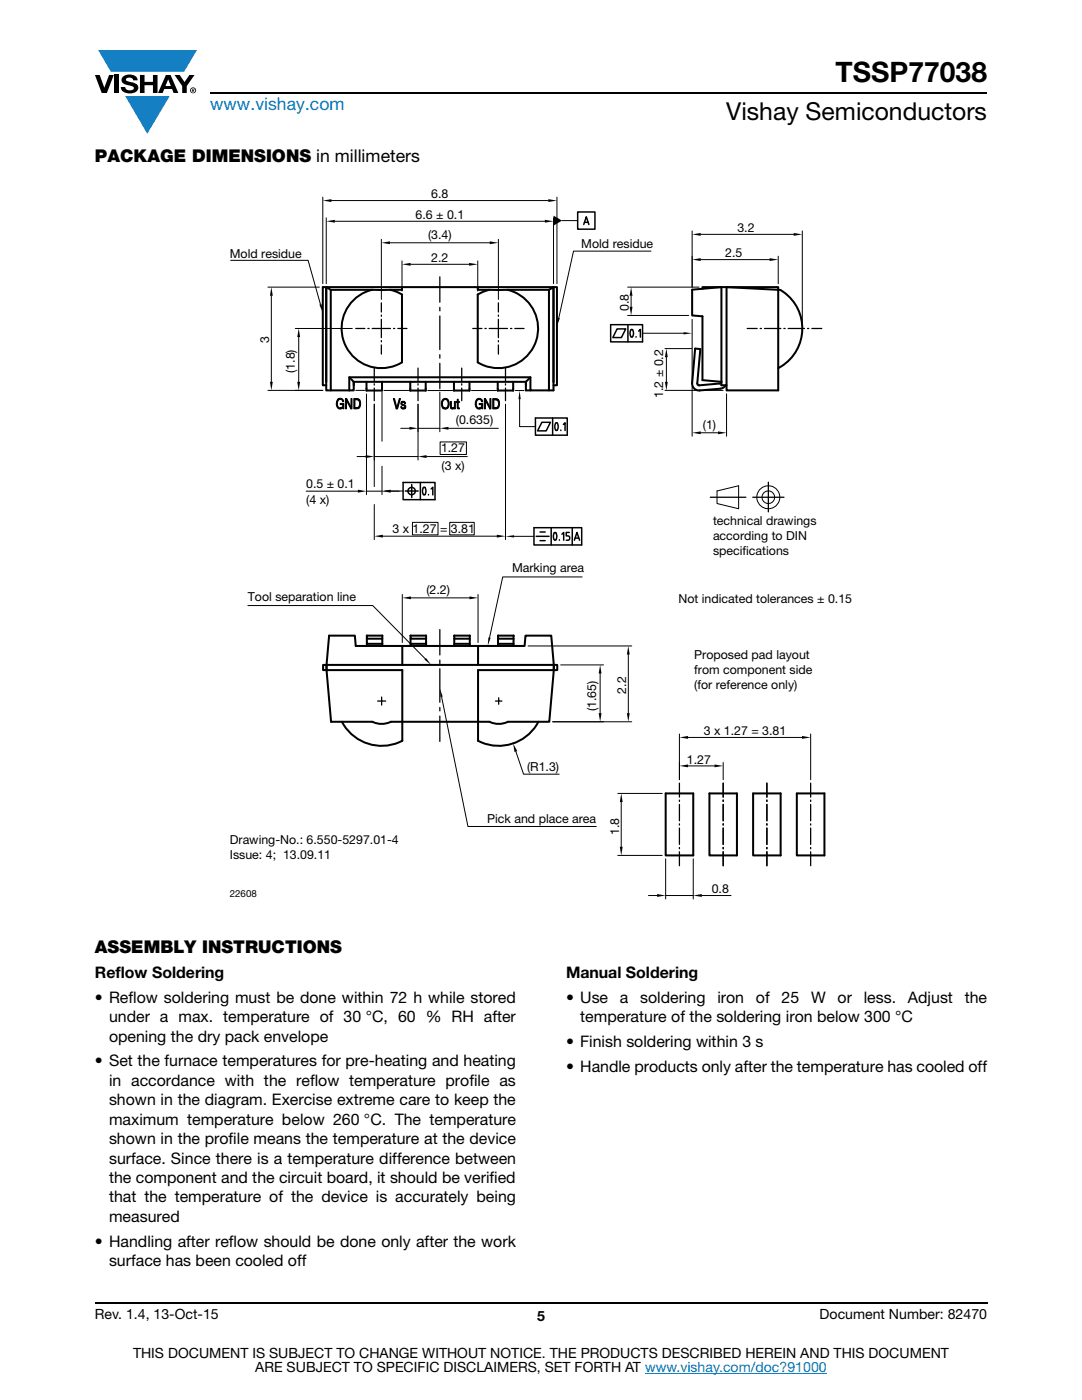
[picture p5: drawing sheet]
<svg xmlns="http://www.w3.org/2000/svg" width="216mm" height="279mm" viewBox="0 0 216 279" stroke-linecap="round" stroke-linejoin="round" font-family="sans-serif">
<g fill="#147fc3">
<path d="M19.6 10h19.7l-2.6 4.3h-1.1h-13.5z"/>
<path d="M25 19.2h8.9l-4.5 7.5z"/>
</g>
<g fill="#000">
<path d="M18.9 15h1l.9 2.5 1-2.5h.9l-1.4 3.6h-1zM22.9 15h.9v3.6h-.9zM24.6 15.3a2.1 2.1 0 0 1 2.8 .3l.1 .4h-.9a.79 .79 0 0 0-.7-.5 .79 .79 0 0 0-.8 .4l.3 .3 1 .2a1.08 1.08 0 0 1 1.2 1 1.08 1.08 0 0 1-1.1 1.2 1.73 1.73 0 0 1-2.4-1.2h.9a.96 .96 0 0 0 .8 .6 .96 .96 0 0 0 .9-.4 1.31 1.31 0 0 0-1.2-.6 1.03 1.03 0 0 1-1.1-.6 1.03 1.03 0 0 1 .2-1.1zM27.9 15h.9v1.3h1.7v-1.3h.9v3.6h-.9v-1.6h-1.7v1.6h-.9zM34.8 15h1.1l.9 1.4 1-1.4h1l-1.5 2.2v1.4h-.9v-1.4z"/>
<path d="M33.6 15.9l.5 1.3h-1.1zM33.1 15l-1.6 3.6h1l.3-.8h1.5l.3 .8h1l-1.6-3.6z"/>
<path d="M38.4 17.8h.2v.2h-.2zM38.3 17.7v.7h.1v-.3l.4 .3-.2-.3 .2-.2-.1-.2z"/>
<path d="M38.1 18a.46 .46 0 0 1 .9 0 .46 .46 0 0 1-.9 0zM37.9 18a.6 .6 0 0 0 1.2 0 .6 .6 0 0 0-1.2 0z"/>
</g>
<path d="M42 18.6h155M18.9 260h178.1" fill="none" stroke="#000" stroke-width=".36"/>
<path d="M128.7 274h36.3" fill="none" stroke="#007ec4" stroke-width=".2"/>
<path d="M45.9 37.5h124.1v142h-124.1z" fill="#fff"/>
<g fill="none" stroke="#000" stroke-width=".2">
<path d="M64.4 39.3v17.3M111.1 39.3v17.3M46 52h15.5l2.4 8.7M53.5 57.3h10.2M54.1 59v17.2M65.1 43.5v13.1M66.1 40h43.3M66.8 44.2h41.9M76.1 47.8v12M77.8 48.5h19.9M80.2 52.1v6M81.9 52.7h11.7"/>
<path d="M95.3 52.1v6M99.4 47.8v12M110.4 43.5v13.1M112.2 44h3.1M125.2 57.3h14.3M125.9 59v2.2M129.9 50.1h-15.5l-2.9 13.4M138.1 46.1v11.3M139.8 51.8h13.8M139.8 46.8h18.6M155.3 51.1v5.5M160.1 46.1v19"/>
<path d="M53.5 77.9h10.9M58.9 65.6h11.4M59.6 67.3v8.9M67.4 79.7h.5a.89 .89 0 0 0-.6 1.1 .89 .89 0 0 0 1.1 .6l-.3 .2a.96 .96 0 0 1-.9-.4 .96 .96 0 0 1 0-1.1zM67.4 79.7a.7 .7 0 0 1 .8-.2 .7 .7 0 0 1 .4 .7h-.2l-.4-.5zM68.9 79.5h.3l-.1 2.1h-.2zM69.2 79.5l.8 1.7v.4l-.9-1.7zM70 79.5h.2v2.1h-.2zM70.6 79.5h.7l.4 .2-.9 .1v1.6h.9l-.2 .1-.9 .1zM71 77.9h1.7M71.2 79.8l.5-.1a1.46 1.46 0 0 1 0 1.7h-.9a.82 .82 0 0 0 .9-.7 .82 .82 0 0 0-.5-.9zM73.1 78.6v20.1"/>
<path d="M76.2 78.3v9.8M76.6 77.9h5M78.5 79.5h.2l.5 1.8-.1 .3zM79.7 79.5h.2l-.6 2.1h-.2zM85.4 77.9h4.9M87.8 78.3v7.9M88.5 79.6l.4-.1 .5 .2a.93 .93 0 0 0-1 .3l-.1 .7a.67 .67 0 0 0 .5 .7h-.5a1.4 1.4 0 0 1 .2-1.8zM88.8 79.7h.6a1.3 1.3 0 0 1-.4 1.9l-.7-.2a.86 .86 0 0 0 1-.3 .96 .96 0 0 0-.5-1.4zM91.2 79.7h.2v.4h.3v.2h-.3v1l.3 .1v.2h-.4l-.1-.2v-1.1h-.2v-.2h.2zM94.1 77.9h5M95.1 79.7h.5a.92 .92 0 0 0-.6 .9 .92 .92 0 0 0 .6 .8h.5l-.2 .2a.96 .96 0 0 1-1-.4 .96 .96 0 0 1 0-1.1zM95.1 79.7a.69 .69 0 0 1 .8-.2 .69 .69 0 0 1 .4 .7h-.2l-.3-.5z"/>
<path d="M96.6 79.5h.3v2.1h-.3zM96.9 79.5l.9 1.7-.1 .4-.8-1.6zM97.8 79.5h.2v2.1h-.3zM98.3 79.5h.7l.4 .3h-.9v1.6h.9l-.2 .1-.9 .1zM98.9 79.8h.5a1.46 1.46 0 0 1 0 1.6h-.9a.82 .82 0 0 0 .9-.7 .82 .82 0 0 0-.5-.9zM102.8 77.9h1.8M103.7 79.6v5.5h3.1M125.2 63h12.2M128.2 66.5h8.2M132.7 69.6h5.3M132.7 77.9h11.6M133 71.3v4.9"/>
<path d="M138.1 63.7v12.7M138.1 77.1v10M145 78.6v8.5M61.1 98h10.3M67.9 80.5h.7v1.1h-.1l-.1-.3h-.3l.3-.6h-.5zM67.9 81.4l.5-.1zM71.2 91.1h1.8M73.1 98h3.1M74.7 91.1h8.7M74.7 80.7v16.4M76.2 93v5.7M77.9 98h1.8"/>
<path d="M77.9 98h2.5M80 81.1h.2l.2 .3h.5l-.3 .2a.52 .52 0 0 1-.6-.4zM80 85.5h1.7M80.1 80.3h.4h-.2l-.1 .3a.82 .82 0 0 1 .7 .8h-.4l.3-.1v-.2l-.4-.2a.41 .41 0 0 1-.4-.2 .41 .41 0 0 1 .1-.4zM80.1 80.2a.49 .49 0 0 1 .5-.1 .49 .49 0 0 1 .3 .5zM83.4 85.5h4.4M83.4 80.7v11.1M85.1 91.1h8.1M87.8 88.2h5.3v2.5h-5.3zM89.5 85.5h9.9M89.9 80.1h.2v1.1l.2 .2h-.4zM89.9 81.4h.8a.42 .42 0 0 1-.8 0z"/>
<path d="M90.7 80.1h.2v1.5h-.2v-.2h-.2l.2-.4zM95.6 80.5h.7v1.1h-.1l-.1-.2-.2-.1 .2-.5h-.5zM95.6 81.4h.5zM100.9 80.7v27M139.8 86.4h3.5M143.1 98l4.3-1.1v4.6l-4.3-1zM74.7 100.7v7M76.4 107h22.7M80.3 118.6v9.6M82 119.3h11.7M82.3 104.2h5.1v2.5h-5.1zM89.7 104.2h4.9v2.5h-4.9z"/>
<path d="M95.4 118.6v9.6M102.6 107h3.9M116.2 115.1h-15.9l-2.6 12.1M49.5 120.9h24.9l10.4 10.6M88.1 139.1l5.3 25.8h25.6M105.4 128.9h20.7M111.9 132.7h8.5M119.7 134.4v7.9M125.4 130.6v11.7M102.9 150l1.6 4.5h7.1M110.3 144h15.8M123.3 158.3h8.8"/>
<path d="M135.6 146.5v9.1M137.3 152.9h5.3M137.3 147.2h22.7M144.3 152.2v3.4M161.8 146.5v9.1M123.3 170.7h8.8M124 160.1v8.9M129.4 178.7h1.7M132.8 171.4v8M132.8 178.7h5.5M138.3 171.4v8M140 178.7h5.9"/>
<circle cx="153.3" cy="99.2" r="1.26"/>
<circle cx="153.3" cy="99.2" r="2.3"/>
</g>
<g fill="#000">
<path d="M64.4 40l1.7-.3v.6zM109.4 39.7l1.7 .3-1.7 .3zM54.1 57.3l.3 1.7h-.5zM65.1 44.2l1.7-.3v.5zM76.1 48.5l1.7-.3v.5zM80.2 52.7l1.7-.2v.5zM93.6 52.5l1.7 .2-1.7 .3zM97.7 48.2l1.7 .3-1.7 .2zM108.7 43.9l1.7 .3-1.7 .2zM110.4 43l1.8 1-1.8 1zM125.9 57.3l.3 1.7h-.6zM138.1 46.8l1.7-.3v.6z"/>
<path d="M138.1 51.8l1.7-.3v.6zM153.6 51.5l1.7 .3-1.7 .3zM158.4 46.5l1.7 .3-1.7 .3zM53.9 76.2h.5l-.3 1.7zM59.3 76.2h.6l-.3 1.7zM59.6 65.6l.3 1.7h-.6zM63.7 60.8l.5-.1 .2 1.7zM103.7 77.9l.2 1.8h-.4zM111.3 63.4l.4 .1-.6 1.6zM125.6 61.2h.6l-.3 1.8zM132.7 76.2h.5l-.2 1.7zM133 69.6l.2 1.7h-.5z"/>
<path d="M136.4 66.3l1.7 .2-1.7 .2zM71.4 97.7l1.7 .3-1.7 .3zM73 90.8l1.7 .3-1.7 .3zM76.2 98l1.7-.3v.6zM76.2 98l1.7-.2v.4zM81.7 85.2l1.7 .3-1.7 .3zM83.4 91.1l1.7-.3v.6zM87.8 85.5l1.7-.3v.6zM138.1 86.4l1.7-.3v.6zM143.3 86.1l1.7 .3-1.7 .3zM74.7 107l1.7-.3v.6zM80.3 119.3l1.7-.3v.6z"/>
<path d="M93.7 119l1.7 .3-1.7 .3zM99.1 106.7l1.8 .3-1.8 .3zM100.9 107l1.7-.2v.5zM84.7 131.6l.3-.3 1 1.4zM87.8 137.4l.5 1.6-.4 .1zM97.5 127.2l.4 .1-.6 1.6zM119.7 132.7l.3 1.7h-.5zM125.4 128.9l.3 1.7h-.6zM102.4 148.4l.8 1.5-.5 .2zM119.5 142.3h.5l-.3 1.7zM125.1 142.3h.6l-.3 1.7zM135.6 152.9l1.7-.3v.5z"/>
<path d="M135.6 147.2l1.7-.3v.5zM142.6 152.6l1.7 .3-1.7 .2zM160 146.9l1.8 .3-1.8 .2zM123.7 169h.6l-.3 1.7zM124 158.3l.3 1.8h-.6zM131.1 178.4l1.7 .3-1.7 .3zM138.3 178.7l1.7-.3v.6z"/>
<path d="M67.4 79.7h.5a.89 .89 0 0 0-.6 1.1 .89 .89 0 0 0 1.1 .6l-.3 .2a.96 .96 0 0 1-.9-.4 .96 .96 0 0 1 0-1.1z" fill-rule="evenodd"/>
<path d="M67.4 79.7a.7 .7 0 0 1 .8-.2 .7 .7 0 0 1 .4 .7h-.2l-.4-.5z" fill-rule="evenodd"/>
<path d="M68.9 79.5h.3l-.1 2.1h-.2z" fill-rule="evenodd"/>
<path d="M69.2 79.5l.8 1.7v.4l-.9-1.7z" fill-rule="evenodd"/>
<path d="M70 79.5h.2v2.1h-.2z" fill-rule="evenodd"/>
<path d="M70.6 79.5h.7l.4 .2-.9 .1v1.6h.9l-.2 .1-.9 .1z" fill-rule="evenodd"/>
<path d="M71.2 79.8l.5-.1a1.46 1.46 0 0 1 0 1.7h-.9a.82 .82 0 0 0 .9-.7 .82 .82 0 0 0-.5-.9z" fill-rule="evenodd"/>
<path d="M78.5 79.5h.2l.5 1.8-.1 .3z" fill-rule="evenodd"/>
<path d="M79.7 79.5h.2l-.6 2.1h-.2z" fill-rule="evenodd"/>
<path d="M88.5 79.6l.4-.1 .5 .2a.93 .93 0 0 0-1 .3l-.1 .7a.67 .67 0 0 0 .5 .7h-.5a1.4 1.4 0 0 1 .2-1.8z" fill-rule="evenodd"/>
<path d="M88.8 79.7h.6a1.3 1.3 0 0 1-.4 1.9l-.7-.2a.86 .86 0 0 0 1-.3 .96 .96 0 0 0-.5-1.4z" fill-rule="evenodd"/>
<path d="M91.2 79.7h.2v.4h.3v.2h-.3v1l.3 .1v.2h-.4l-.1-.2v-1.1h-.2v-.2h.2z" fill-rule="evenodd"/>
<path d="M95.1 79.7h.5a.92 .92 0 0 0-.6 .9 .92 .92 0 0 0 .6 .8h.5l-.2 .2a.96 .96 0 0 1-1-.4 .96 .96 0 0 1 0-1.1z" fill-rule="evenodd"/>
<path d="M95.1 79.7a.69 .69 0 0 1 .8-.2 .69 .69 0 0 1 .4 .7h-.2l-.3-.5z" fill-rule="evenodd"/>
<path d="M96.6 79.5h.3v2.1h-.3z" fill-rule="evenodd"/>
<path d="M96.9 79.5l.9 1.7-.1 .4-.8-1.6z" fill-rule="evenodd"/>
<path d="M97.8 79.5h.2v2.1h-.3z" fill-rule="evenodd"/>
<path d="M98.3 79.5h.7l.4 .3h-.9v1.6h.9l-.2 .1-.9 .1z" fill-rule="evenodd"/>
<path d="M98.9 79.8h.5a1.46 1.46 0 0 1 0 1.6h-.9a.82 .82 0 0 0 .9-.7 .82 .82 0 0 0-.5-.9z" fill-rule="evenodd"/>
<path d="M67.9 81.4l.5-.1z" fill-rule="evenodd"/>
<path d="M67.9 80.5h.7v1.1h-.1l-.1-.3h-.3l.3-.6h-.5z" fill-rule="evenodd"/>
<path d="M80.1 80.3h.4h-.2l-.1 .3a.82 .82 0 0 1 .7 .8h-.4l.3-.1v-.2l-.4-.2a.41 .41 0 0 1-.4-.2 .41 .41 0 0 1 .1-.4z" fill-rule="evenodd"/>
<path d="M80 81.1h.2l.2 .3h.5l-.3 .2a.52 .52 0 0 1-.6-.4z" fill-rule="evenodd"/>
<path d="M80.1 80.2a.49 .49 0 0 1 .5-.1 .49 .49 0 0 1 .3 .5z" fill-rule="evenodd"/>
<path d="M89.9 80.1h.2v1.1l.2 .2h-.4z" fill-rule="evenodd"/>
<path d="M89.9 81.4h.8a.42 .42 0 0 1-.8 0z" fill-rule="evenodd"/>
<path d="M90.7 80.1h.2v1.5h-.2v-.2h-.2l.2-.4z" fill-rule="evenodd"/>
<path d="M95.6 81.4h.5z" fill-rule="evenodd"/>
<path d="M95.6 80.5h.7v1.1h-.1l-.1-.2-.2-.1 .2-.5h-.5z" fill-rule="evenodd"/>
</g>
<g fill="none" stroke="#000" stroke-width=".25">
<path d="M87.8 55.2v5.1M71 65.6h1.8M73.4 65.6h.3M74.3 65.6h3.6M74.7 73.5v2.5M74.7 76.6v.2M74.7 77.4v2.6M76.1 60.4v1.9M76.1 62.9v.2M76.1 63.7v3.7M76.1 68v.2M76.1 68.8v1.9"/>
<path d="M78.5 65.6h.3M79.4 65.6h1.8M83.4 73.5v2.5M83.4 76.6v.2M83.4 77.4v2.6M87.8 61.3v.7M87.8 63.1v6.7M87.8 70.8v.7M87.8 72.5v5.1M92.1 73.5v2.5M92.1 76.6v.2M92.1 77.4v2.6"/>
<path d="M94.3 65.6h1.9M96.8 65.6h.2M97.6 65.6h3.7M99.4 60.4v1.9M99.4 62.9v.2M99.4 63.7v3.7M99.4 68v.2M99.4 68.8v1.9M100.9 73.5v2.5M100.9 76.6v.2M100.9 77.4v2.6M101.9 65.6h.2"/>
<path d="M102.7 65.6h1.9M149.1 65.6h2M151.7 65.6h.2M152.5 65.6h3.3M156.4 65.6h.3M157.3 65.6h3.2M161.1 65.6h.3M162 65.6h2M141.7 99.2h7.1M150.2 99.2h6.2M153.3 96.2v6M75.3 139.9h.9v.8"/>
<path d="M76.2 139.1v.8h.8M87.8 125.6v5.1M87.8 131.7v.7M87.8 133.5v6.6M98.9 139.9h.6v.7M99.5 139.3v.6h.6M87.8 141.2v.7M87.8 142.9v5.1M135.6 156.3v2.8M135.6 159.7v.2M144.3 156.3v2.8M144.3 159.7v.2"/>
<path d="M153 156.3v2.8M153 159.7v.2M161.8 156.3v2.8M161.8 159.7v.2M135.6 160.5v3.3M135.6 164.4v.3M135.6 165.3v3.2M135.6 169.1v.3M135.6 170v2.8M144.3 160.5v3.3M144.3 164.4v.3M144.3 165.3v3.2"/>
<path d="M144.3 169.1v.3M144.3 170v2.8M153 160.5v3.3M153 164.4v.3M153 165.3v3.2M153 169.1v.3M153 170v2.8M161.8 160.5v3.3M161.8 164.4v.3M161.8 165.3v3.2M161.8 169.1v.3M161.8 170v2.8"/>
</g>
<g fill="none" stroke="#000" stroke-width=".4">
<path d="M65.1 57.3l.9 .5M74.2 57.8h-8.2v20.1h3.7M74.2 57.8a7.9 7.9 0 0 0-5.4 10.8 7.9 7.9 0 0 0 11.4 3.7v-13.5l-2.3-1M74.2 57.8h3.7M80.2 57.3h15.1M80.2 57.3v.5h-2.3M80.2 57.3h-15.1v18.9M95.3 57.3v.5h2.3M95.3 57.3h15.1l-.9 .5h-8.2M97.6 57.8h3.7M101.3 57.8a7.9 7.9 0 0 1 5.5 10.8 7.9 7.9 0 0 1-11.5 3.7v-13.5l2.3-1M109.5 57.8v20.1h-3.7v-2.6h-36.1v2.6"/>
<path d="M143.9 57.3h-3.7v.3M143.9 57.3l-5.8 .5v5.2l2.1 .1v12.8l3.8 .3-.1 .1-.3 .2-4.1 .4-.3-.1-.1-.3 .6-6.8-1-.1-.6 6.8a1.37 1.37 0 0 0 1.5 1.5l4.1-.3 .5-.2 .6-.5M144 57.3v19.6h1v-19.6M144 57.3h1M145 57.3h10.3v.5M145 57.3l10.3 .5M155.3 57.8l.4 .1a8.9 8.9 0 0 1-.4 15.6M155.3 57.8v20.1h-10.3v-1M65.1 76.2v1.7h.9M65.1 76.2v-18.9h-.7v19.6h.7M69.7 75.3l.9 .9v1.7h-.9M70.6 76.9v-.7h34.3v.7"/>
<path d="M76.2 76.2v1.7h-3.1v-1.7M81.9 76.2v1.7h3v-1.7M93.7 76.2v1.7h-3.1v-1.7M102.4 76.2v1.7h-3.1v-1.7M105.8 75.3l-.9 .9v1.7h.9M110.4 76.9h.7v-19.6h-.7v20.6h-.9M64.5 132.7h.7v1h-.7zM65.2 132.7v1M73.2 127.5v1h3.1M73.2 126.9h.1M73.2 128.5v.4M73.2 126.9h3.1v2"/>
<path d="M73.2 126.9v.6h3.1M80.3 132.7h15.1M80.3 128.9v3.8M81.9 126.9v.6h3.1M81.9 126.9h.1M81.9 127.5v1M81.9 126.9h3.1v.6M85 127.5v1h-3.1v.4M85 128.5v.4M90.6 128.5h3.1M90.6 126.9h.1M90.6 127.5v1.4"/>
<path d="M90.6 126.9h3.1v2M90.6 126.9v.6h3.1M95.4 128.9h-24.4l-.2-2h-5.1l-.5 5.8h15.1M95.4 133.7h15.1l-.9 10.3h-8.2a4.2 4.2 0 0 1-3.7 0h-2.3zM95.4 128.9h9.3l.2-2h5.1l.5 5.8h-15.1zM99.4 126.9h.1M99.4 126.9h3.1v2M99.4 127.5v1h3.1M99.4 128.5v.4M99.4 126.9v.6h3.1M110.5 132.7h.7v1h-.7zM110.5 132.7v1"/>
<path d="M68.2 144a9 9 0 0 0 12.1 3.8v-14.1h-15.1l.9 10.3h8.2a4.2 4.2 0 0 0 3.7 0h17.4v3.8a9 9 0 0 0 12-3.8M132.8 158.3h5.5v12.4h-5.5zM141.6 158.3h5.4v12.4h-5.4zM150.3 158.3h5.5v12.4h-5.5zM159 158.3h5.5v12.4h-5.5z"/>
</g>
<g fill="none" stroke="#000" stroke-width=".3">
<path d="M115.3 42.3h3.4v3.4h-3.4zM116.5 44.8l.5-1.5 .5 1.5M116.6 44.4h.8M121.8 64.8h6.4v3.4h-6.4zM123.1 65.6h1.8l-.9 1.8h-1.7zM125.3 64.8v3.4M125.9 65.8h.1a.89 .89 0 0 1 .2 1.5 .9 .9 0 0 1-.3-1.5zM126.9 67.2v.1M127.4 66.1l.4-.4v1.6M80.4 96.3h6.4v3.4h-6.4zM80.9 98h2.5M82.2 96.7v2.6"/>
<path d="M83.9 96.3v3.4M84.5 97.3l.1-.1a.89 .89 0 0 1 .1 1.6 .9 .9 0 0 1-.2-1.5zM85.5 98.7v.1M86 97.6l.4-.4v1.6M106.8 83.4h6.4v3.5h-6.4zM108.1 84.3h1.7l-.8 1.7h-1.7zM110.3 83.4v3.5M110.9 84.5v-.1a.9 .9 0 0 1 .2 1.5 .88 .88 0 0 1-.2-1.4zM111.9 85.8v.1M112.4 84.7l.4-.3v1.5M106.5 105.3h9.6v3.5h-9.6zM107 107h2.6"/>
<path d="M107.8 106.2h1M107.8 107.9h1M110 105.3v3.5M110.6 106.3h.1a.88 .88 0 0 1 .2 1.5 .88 .88 0 0 1-.3-1.5zM111.6 107.7v.1M112.1 106.6l.4-.3v1.5M113.6 106.3h-.6v.6h.3a.44 .44 0 0 1 .4 .5 .44 .44 0 0 1-.4 .4h-.3M114.2 105.3v3.5M114.6 107.8l.5-1.5 .5 1.5M114.8 107.4h.7"/>
<circle cx="82.1" cy="98" r=".74"/>
</g>
<text font-size="5.6" x="166.7" y="16.4">TSSP77038</text>
<text font-size="4.9" x="144.9" y="24">Vishay Semiconductors</text>
<text font-size="3.5" fill="#007ec4" x="42" y="21.9">www.vishay.com</text>
<g font-size="3.5">
<text x="18.9" y="32.3">PACKAGE DIMENSIONS in millimeters</text>
<text x="18.9" y="190.1">ASSEMBLY INSTRUCTIONS</text>
</g>
<g font-size="3.2">
<text x="18.9" y="195.2">Reflow Soldering</text>
<text x="112.9" y="195.2">Manual Soldering</text>
<text x="18.9" y="200.1">• Reflow soldering must be done within 72 h while stored</text>
<text x="21.8" y="204">under a max. temperature of 30 °C, 60 % RH after</text>
<text x="112.9" y="200.1">• Use</text>
<text x="115.8" y="204">temperature of the soldering iron below 300 °C</text>
<text x="123.7" y="200.1">a</text>
<text x="127.8" y="200.1">soldering</text>
<text x="143.1" y="200.1">iron</text>
<text x="150.8" y="200.1">of</text>
<text x="156" y="200.1">25</text>
<text x="161.8" y="200.1">W</text>
<text x="167.1" y="200.1">or</text>
<text x="172.4" y="200.1">less.</text>
<text x="181.2" y="200.1">Adjust</text>
<text x="192.5" y="200.1">the</text>
<text x="21.8" y="207.9">opening the dry pack envelope</text>
<text x="112.9" y="208.9">• Finish soldering within 3 s</text>
<text x="18.9" y="212.8">• Set the furnace temperatures for pre-heating and heating</text>
<text x="112.9" y="213.9">• Handle products only after the temperature has cooled off</text>
<text x="21.8" y="216.7">in accordance with the reflow temperature profile as</text>
<text x="21.8" y="220.6">shown in the diagram. Exercise extreme care to keep the</text>
<text x="21.8" y="224.5">maximum temperature below 260 °C. The temperature</text>
<text x="21.8" y="228.3">shown in the profile means the temperature at the device</text>
<text x="21.8" y="232.2">surface. Since there is a temperature difference between</text>
<text x="21.8" y="236.1">the component and the circuit board, it should be verified</text>
<text x="21.8" y="240">that the temperature of the device is accurately being</text>
<text x="21.8" y="243.9">measured</text>
<text x="18.9" y="248.8">• Handling after reflow should be done only after the work</text>
<text x="21.8" y="252.7">surface has been cooled off</text>
</g>
<g font-size="2.8">
<text x="18.9" y="263.3">Rev. 1.4, 13-Oct-15</text>
<text x="107.2" y="263.6">5</text>
<text x="163.6" y="263.3">Document Number: 82470</text>
<text x="26.5" y="271">THIS DOCUMENT IS SUBJECT TO CHANGE WITHOUT NOTICE. THE PRODUCTS DESCRIBED HEREIN AND THIS DOCUMENT</text>
<text x="50.9" y="273.8">ARE SUBJECT TO SPECIFIC DISCLAIMERS, SET FORTH AT www.vishay.com/doc?91000</text>
</g>
<g font-size="2.5">
<text x="86.1" y="39.6">6.8</text>
<text x="82.9" y="43.7">6.6 ± 0.1</text>
<text x="85.4" y="47.7">(3.4)</text>
<text x="147.1" y="46.3">3.2</text>
<text x="45.9" y="51.4">Mold residue</text>
<text x="86.1" y="52.3">2.2</text>
<text x="116" y="49.6">Mold residue</text>
<text x="144.7" y="51.4">2.5</text>
<text x="125.5" y="62.1" transform="rotate(-90 125.5 62.1)">0.8</text>
<text x="53.7" y="68.4" transform="rotate(-90 53.7 68.4)">3</text>
<text x="58.8" y="74.4" transform="rotate(-90 58.8 74.4)">(1.8)</text>
<text x="132.3" y="79.4" transform="rotate(-90 132.3 79.4)">1.2 ± 0.2</text>
<text x="91" y="84.7">(0.635)</text>
<text x="140.3" y="85.6">(1)</text>
<text x="88" y="90.3">1.27</text>
<text x="88.1" y="93.8">(3 x)</text>
<text x="61.1" y="100.6">(4 x)</text>
<text x="61.1" y="97.4">0.5 ± 0.1</text>
<text x="78.3" y="106.4">3 x 1.27 = 3.81</text>
<text x="142.3" y="104.9">technical drawings</text>
<text x="142.3" y="107.8">according to DIN</text>
<text x="142.3" y="110.8">specif</text>
<text x="148.2" y="110.8">ications</text>
<text x="49.5" y="119.9">Tool separation line</text>
<text x="85.1" y="118.5">(2.2)</text>
<text x="102.2" y="114.2">Marking area</text>
<text x="135.4" y="120.3">Not indicated tolerances ± 0.15</text>
<text x="138.5" y="131.6">Proposed pad layout</text>
<text x="138.5" y="134.6">from component side</text>
<text x="138.5" y="137.5">(for reference only)</text>
<text x="119" y="141.9" transform="rotate(-90 119 141.9)">(1.65)</text>
<text x="125" y="138.4" transform="rotate(-90 125 138.4)">2.2</text>
<text x="140.4" y="146.7">3 x 1.27 = 3.81</text>
<text x="105.2" y="153.9">(R1.3)</text>
<text x="137.1" y="152.4">1.27</text>
<text x="97.2" y="164.3">Pick and place area</text>
<text x="123.5" y="166.6" transform="rotate(-90 123.5 166.6)">1.8</text>
<text x="45.9" y="168.5">Drawing-No.: 6.550-5297.01-4</text>
<text x="45.9" y="171.5">I</text>
<text x="46.5" y="171.5">ssue: 4; 13.09.11</text>
<text x="142" y="178.3">0.8</text>
</g>
<text font-size="1.9" x="45.9" y="179">22608</text>
</svg>
